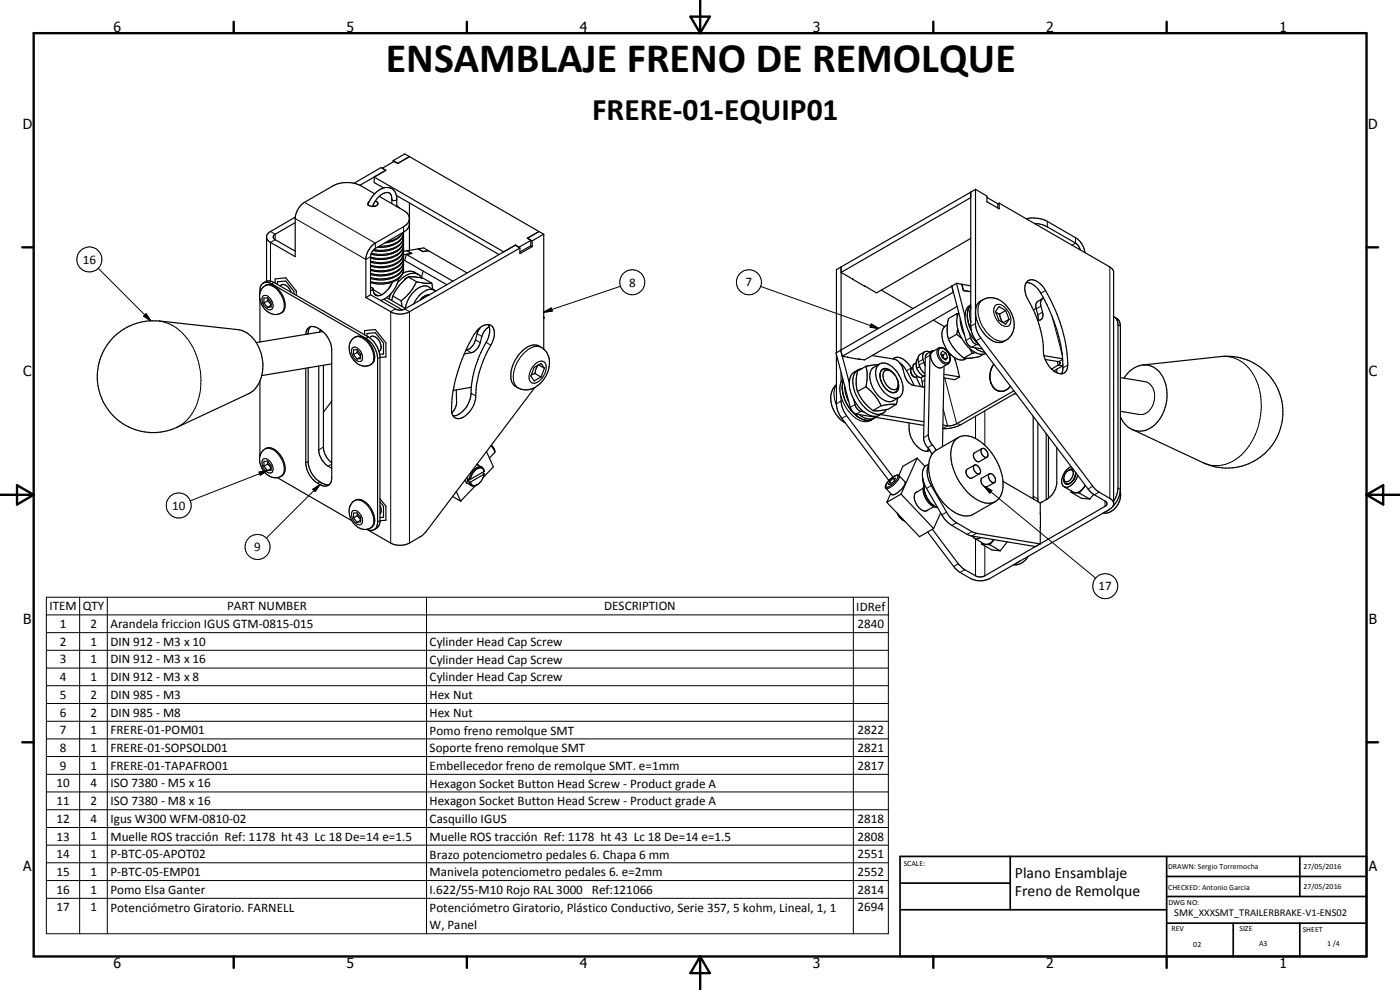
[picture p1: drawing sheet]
<svg xmlns="http://www.w3.org/2000/svg" width="420mm" height="297mm" viewBox="0 0 420 297" stroke-linecap="round" stroke-linejoin="round" font-family="sans-serif">
<g fill="none" stroke="#000" stroke-width=".35">
<path d="M106.2 55l8.1-4.7 1.4 .8-7.7 4.5M112.3 53.1l38.9 22.5 3.5-2.1M112.3 53.1v1.7l2.8 1.6M112.5 58.2l-4.1-2.4a9.3 9.3 0 0 0-8.5 0l-8.5 4.9a6.8 6.8 0 0 0-2.8 4.5v11.8l-7.8-4.5-.5-.4-.3-.9M113.8 58.9l.3-.2a2.05 2.05 0 0 1 3.2-.4l.2 .9 .1 1.9M113.8 58.9l-1.5 1.9-.5 1.2M113.8 58.9l7.3 4.2a2.58 2.58 0 0 1 1.8 2.5 2.58 2.58 0 0 1-1.8 2.4l-8.5 4.9a6.2 6.2 0 0 0-2.8 4.5v11.9M114.8 50.5h.1M114.8 50.5l1 .6-3.5 2M118 48.2l3.5-2 40.2 23.3M118 48.2v.4M118 48.2l1.4 .8"/>
<path d="M118.9 58.6l30.9 17.8M122.9 47l-3.6 2.1-1-.7-3.5 2.1M291.3 57.7v34.5M291.3 59.3l-38.9 22.4 3.5 2.1M291.3 57.7l-38.9 22.4M292.8 56.8v40.7l.6 2.2 1 1.7 33.8 44.9 1.3 1.1 4.2 2.5 .5 1.1M292.8 56.8l3.4 2v1.7l3.7 2.2v-1.7M292.8 56.8l-1.5 .9M296.2 59.2l3.3 1.9v1.3M88.6 65.2l-7.8 4.4-.8 1.1v13.7M88.6 66.8l-6 3.5a.87 .87 0 0 0-.6 .8 .87 .87 0 0 0 .6 .8l6 3.5M110.8 60.5l-.4 .8a7.7 7.7 0 0 1 5.3-5 3 3 0 0 1 3.4 3.1v2.4"/>
<path d="M111 61.8l1.4 .1M111.8 61.8l.6 .1M111.9 75.2l-.7 1.8v11.4M112.6 60.3a.76 .76 0 0 1 .8 .8 .76 .76 0 0 1-.7 .7l-.3 .1M119.1 61.8h-.2M119.1 61.8l.9 .7M120.9 69.8a6.8 6.8 0 0 1-5.4 3.1M121.1 70.4v1.2M121.1 71.7v1.2M121.1 72.9a3.7 3.7 0 0 1-2.7 4.1l-1.5 .6-1.8 .3h-1.8l-2.1-.5M121.1 74.1v1.3M121.1 75.3v1.3"/>
<path d="M121.1 76.6a4.3 4.3 0 0 1-3.8 4.5l-.4 .1a10 10 0 0 1-4.9 .1l-.8-.2M121.1 77.8a4.3 4.3 0 0 1-3.8 4.5l-1.8 .4-1.8 .1-2.5-.5M121.1 79a4.3 4.3 0 0 1-3.8 4.6 9.8 9.8 0 0 1-6.1-.1M121.1 71.6l-.2 .7a5.1 5.1 0 0 1-2.8 2.4l-2 .6a9.3 9.3 0 0 1-4.1-.2M121.1 72.9a6.1 6.1 0 0 1-5.9 3.7h-2.2l-1.6-.4M121.1 75.4a6.5 6.5 0 0 1-6.5 3.7l-1.8-.1-1.6-.4M121.1 76.6a6.5 6.5 0 0 1-6 3.7l-2.3-.1-1.6-.4M121.1 69.6l-8.5 4.9-.7 .7M121.1 69.6a4.7 4.7 0 0 1-3.9 4.2l-2.1 .4h-1.8M122 76.3l-.6 1.8 12.7 7.3M122 76.3l13.9 8.1M122.1 75.2l1.4 .9-2.4 .4"/>
<path d="M122.1 75.2l-1 .2M122.2 75.2l1.4 .8-1.6 .3M122.2 75.2v.1M122.9 60.9v14.2M122.9 67.2l-.5 1.3-1.3 1.1M125.5 74.7l-3.3 .5M125.5 74.7l1.4 .8 1.7-.3M125.5 74.7l1.5 .8 1.6-.3M125.5 74.7l1.7-.3 1.4 .8M125.5 74.7h.1M128.6 75.2l11.6 6.7M154.7 73.5l1.1 .7"/>
<path d="M154.7 73.5v.1M155.8 74.2h.1M156 74.4l-1.4-.8-33.7 19.4-2-.2-7.7-4.4M156 74.4l-33.1 19.1a5.8 5.8 0 0 1-5.6 0l-7.5-4.2M158.3 71.5l1.4 .8M159.3 73.7l.4 .3M159.3 73.7l-3.3 1.9M159.3 72.1v1.6M159.3 72.1l-3.5 2.1M159.7 72.3v1.7M159.7 74l-3.7 2.1v-1.7M161.7 69.5l-3.5 2 1.1 .6"/>
<path d="M161.7 69.5l1.5 .8M163.2 70.3v34.4M163.2 70.3l-3.5 2M291.3 71.5l-28.3 16.4-3.6-2M299.9 61l33.2 19.1 1 1.1 .1 70.1-.3 .8-.8 .7-36.1 20.8a6.3 6.3 0 0 1-4.5 .4l-1.2-.4-3.2-1.9-1.3-1-8.4-11.1M299.9 61l-.4 .2M308 65.6a9.5 9.5 0 0 1 6.3 .8l8.5 4.9a6 6 0 0 1 2.8 4.5M310.5 67.1l3 .5 9.3 5.3 .9 .9 .5 1.2M78 88a2.88 2.88 0 0 1 1.2-3.2l.9-.1 1 .3 28.7 16.5a7.8 7.8 0 0 1 3.5 5.7v49.8a2 2 0 0 1-1 1.9 2 2 0 0 1-2.2-.1M78 89.7v12.9M78.8 86.4a2.66 2.66 0 0 1 4.2-.1 6.5 6.5 0 0 1 2.2 6.8 3.8 3.8 0 0 1-6.3-1.1 4.6 4.6 0 0 1-.1-5.6zM79.2 90.9v-1.4l1.1-.1 1.1 1.3v1.4l-1.1 .1"/>
<path d="M79.2 90.9l1.1 1.3M80 84.4l1.2-.1 1 .5 28.3 16.3a7.5 7.5 0 0 1 3.2 4.3M80 84.4l-1 .5M80.3 90.3l1.1 1.2M80.3 90.3l-1.1 .6M80.4 89.5l-.1 .8M81.4 91.6l-1.1 .6M82.6 85v-1.3l3.2-.3 3.1 3.9v1.3M83.3 85.4v-.9l2.5-.2 2.4 3.1v.9M84 85.8a1.62 1.62 0 0 1 2.5 .3l.9 1.7M93.2 98l-.7 1.2v1M96.3 99l-.5 .7"/>
<path d="M96.9 99.5l-20 3.3M111.2 88.4l-1.4 .9M111.2 86.3l.6 .1 .2 .3M112 86.7l-.2 .3-.6 .2M112 86.9l2.6 1.5M112.3 88.1l1.1 .6M115.2 89.8l5.6 3.2M116 89.3l5.7 3.3M117.3 88.1l-.5 1.6M117.5 85.2l-.8 1.2M117.8 84.6a6 6 0 0 1-4.5 4.1 1.65 1.65 0 0 1-1.3-2M117.9 88.8l-.3 1.4"/>
<path d="M117.9 88.8l2.5 1.5M119.7 83.6a8.8 8.8 0 0 1-5.5 6.6M120.4 90.3l.3 1.6M120.9 82a3.8 3.8 0 0 1 4.6 .3M121.1 80.2a4.4 4.4 0 0 1-3.8 4.6l-.4 .1a10.1 10.1 0 0 1-5.7-.1M121.3 84.1l-2.3 2.6-1.1 2.1M122.1 83.4l-.8 .7M122.5 83.1l-1.2 1M122.5 83.1h1.9l2.7 .4 2.5 1.5M122.5 83.1l2.5 1.4M125 84.5l2.7 .5h1.9M125 84.5a14.1 14.1 0 0 1-4.2 5.4l-.4 .4"/>
<path d="M126.6 83.4a3.3 3.3 0 0 0-5-.6l-2.3 2.1M127 81.3l-.5 2M128.9 88.4a3.5 3.5 0 0 0-2.9 1.7M129.6 85l.3 1.8M130.3 87.1l-1.7-1.1a4.3 4.3 0 0 0-4.9 2l-1.5 2.4-.5 2.1M130.8 87.4a2.9 2.9 0 0 0-4 .4l-1.1 1-1.5 2.4M144.2 98.2l-.8 1.3-.7 2.5a3.8 3.8 0 0 1-2.8 3M146.5 97.4l.3 .6M146.5 97.4a2.04 2.04 0 0 1 1.9 2.3l-.4 2.4a37.8 37.8 0 0 0-5.1 14.8l-.1 1.9a7.5 7.5 0 0 1-5 6.8 2.17 2.17 0 0 1-2.3-2.6 46.5 46.5 0 0 1 7.6-23.8l1.1-1M146.5 97.4l-1.1 .1-1.2 .7M146.8 98a6.7 6.7 0 0 1-1.5 5.8 32.3 32.3 0 0 0-4 15.1 7.1 7.1 0 0 1-5 5.9h-.3M146.8 98.1a4.7 4.7 0 0 0-2.2 2.9l-.5 1.8a4.4 4.4 0 0 1-2.7 3l-2.1 .4"/>
<path d="M163.2 95.2h.1M163.3 95.2l-.1 .5M163.3 95.2l-.1 .1M252.4 80.1l-1.4 .8v24.9M252.4 80.1v24.9M255.9 83.8l3.7 2.1M255.9 83.7v.1M264.4 87l9.6 5.6M280.1 96.1l3.4 1.9M284.3 97.5a3.6 3.6 0 0 0-1.4 4.5 8.6 8.6 0 0 0 4.6 5.8l1.5 .2 1.1-.5M285.7 85.9l4.4 16.9 .6 .8 .8 .5 3.3 .6M285.7 85.9l.4 1.8-33.3 19.2"/>
<path d="M285.7 85.9l-33.4 19.2M287.1 85l1.5 .3M287.1 85l2.5 9.8M287.1 85l-1.4 .9M287.1 94.1l-2.5 1.5-.3 2.6v2.1l.3 1.4M287.1 94.1l.2 .8M287.2 91.9l-27.8 16.1-1.7-.2M287.4 98.6l-.3 1.7M287.6 94l-.5 .1M287.7 93.9a8.1 8.1 0 0 0 1.3 8.2l2 2.4M288.2 95.6a10.5 10.5 0 0 0 1.3 4.9M288.6 85.3l.5 1.9"/>
<path d="M288.7 85.3l2.6 .5M288.7 85.3l.5 1.8M288.7 85.3h.1M289.1 87.2l2.2 .3M289.2 87.1l2.1 .4M289.2 87.1l-.1 .1M290.9 99.7l.4 1.6a2.79 2.79 0 0 0 2.6 2.2M291.3 91.6a6.1 6.1 0 0 0-.4 6.3l.6 1.2M291.3 91.4a4.7 4.7 0 0 0-1.5 5.5 12.3 12.3 0 0 0 4 6.5M291.4 92.2a6.3 6.3 0 0 0-.1 4.4 7.9 7.9 0 0 0 1.6 5.6l33.9 44.9 1.3 1.2 3.5 2a.84 .84 0 0 1 .6 .8 .84 .84 0 0 1-.6 .8l-36.6 21.1h-1.7l-4.4-2.5-1.3-1.3-7.8-10.4M292.8 93.3a3.8 3.8 0 0 1 3.2-3.8 6.8 6.8 0 0 1 7.4 4.3 6 6 0 0 1-1.4 8.3 4.1 4.1 0 0 1-5.4-.8 11.1 11.1 0 0 1-3.8-7.4M298.9 93.8l1.1 .4"/>
<path d="M300 94.2l.3 1.4 .6 1.1M301.8 93.2l-2-1.2-1 1.5 1 2.6 2 1.2 1-1.5M301.8 93.2l1 2.6M301.8 93.2l-1.8 1M302.8 95.8l-1.7 1M308 84.8a6.5 6.5 0 0 1 5 4.3 44.8 44.8 0 0 1 5.9 22.1l-.4 .9M308.3 84.5a3 3 0 0 1 4.2 .9 43.5 43.5 0 0 1 7.8 25 2.04 2.04 0 0 1-3.3 1.4 8.4 8.4 0 0 1-3.9-8.4 37.7 37.7 0 0 0-5.2-14.8 4 4 0 0 1 .4-4.1zM311 92.5l-.9 .5M312.9 89.6l-1.4 .8a2.02 2.02 0 0 0-.5 2.3 5.2 5.2 0 0 1 .5 3.3M313.2 89.5a1.71 1.71 0 0 0-.8 2.4l.5 1.7a1.52 1.52 0 0 1 0 1.7 1.52 1.52 0 0 1-1.5 .7M334.2 95a2.28 2.28 0 0 1 1.3 2.5v48.9l-.4 2.2-.9 1.8M334.5 95.2a2.56 2.56 0 0 1 1.7 2.6v49.1a8 8 0 0 1-2.3 5.1"/>
<path d="M34.1 101.1a17 17 0 0 1 13.7-4.8l23.5 2.6a9.7 9.7 0 0 1 7.4 8.7 10 10 0 0 1-3.7 10.3l-21.9 10.3a16.8 16.8 0 0 1-20.9-5.6 16.8 16.8 0 0 1 1.9-21.5zM78 114.4v22.4M91.8 100.3a2.16 2.16 0 0 1 1.1-2.1 2.16 2.16 0 0 1 2.4 .2 8 8 0 0 1 4.3 6.5v38.4a2.19 2.19 0 0 1-1.1 2.3 2.19 2.19 0 0 1-2.5-.2 8.2 8.2 0 0 1-4.2-6.1v-28.8M92.5 110.4v28.5a7.3 7.3 0 0 0 6 6.6l.3-.1M95.7 109.9v25.5a6.5 6.5 0 0 0 3.9 5.1M97.1 109.6v24.6a6.2 6.2 0 0 0 2.5 4.6M99.6 109.2l-21 3.5M105.6 101.9a2.8 2.8 0 0 1 4.6 .3 5.9 5.9 0 0 1 1.7 6.7 3.7 3.7 0 0 1-5.7-.8 5 5 0 0 1-.6-6.2zM106.1 106.4v-1.4l1-.1 1.1 1.3v1.4l-1.1 .1M106.1 106.4l1 1.3M107.2 105.7l1 1.3M107.2 105.7l-1.1 .7"/>
<path d="M107.3 105.1l-.1 .6M108.2 107.1l-1.1 .6M109.4 100.5v-1.3l3.2-.3 3.2 4v4.2l-1.8 .1M110.1 100.9v-.8l2.5-.3 2.5 3.1v3.3l-1.2 .1M110.8 101.3a1.96 1.96 0 0 1 3 .9 2.38 2.38 0 0 1 .1 3.1l-.2 .1M113.7 105.4l.2 .9M113.9 106.3l.1 50.3a2.57 2.57 0 0 1-1.7 2.3M136.9 117l.1 3.7a4.7 4.7 0 0 1-1.4 3.2M141.4 116.2l-5.4 .9M156.2 105.8a4.9 4.9 0 0 1 5.5-2 5.7 5.7 0 0 1 2.7 7.7 8.2 8.2 0 0 1-5.1 5.3 4.7 4.7 0 0 1-5.9-2.8 10.3 10.3 0 0 1 2.8-8.2zM160.5 116.2l-32.5 43.1-1.2 1.4-3.9 2.2a6.1 6.1 0 0 1-5.6 0l-7.2-4.1M160.5 112.1l1.9 1"/>
<path d="M160.5 112.1l-1.1 .4M161.4 109.6l-.7 1.4-.2 1.1M161.6 109.5l1.8 1M163.4 110.5l-1-1.4-2.1 1.1-1 2.6 1 1.5 2.1-1.2M163.4 110.5l-1 2.6M251 106.3v15.3a8.7 8.7 0 0 0 1.6 3.9l14.2 18.7M251 115.4a5.4 5.4 0 0 0-1.7 4.7 9 9 0 0 0 4.4 6.8M252.3 105.1l-1.4 .8 4.3 16.3a2.86 2.86 0 0 0 1.8 2l20.3 3.4M252.3 105.1l2.6 9.8M252.3 105.1l.5 1.8M252.4 114.7a6.2 6.2 0 0 0 0 4.3 8 8 0 0 0 1.7 5.7l13.9 18.4M252.4 111.8v2.8"/>
<path d="M252.8 106.9l1.7 .3M253.1 114.3a9.8 9.8 0 0 0 2.3 8.8 6.7 6.7 0 0 0 5.7 3l.7-.3M253.5 115.7a9.8 9.8 0 0 0 1.3 4.9M254.4 107.2l3.4 .5M254.4 107.1v.1M254.4 107.2h.1M256.2 119.8l.4 1.6a2.79 2.79 0 0 0 2.6 2.2M257.3 117.5l2.2 3.4 2.4 2.3M257.5 111a4.3 4.3 0 0 0-1.4 4.7 10.3 10.3 0 0 0 7.2 8.6l1.3-.1 .6-.4 .8-.9M257.5 111a4.3 4.3 0 0 0-2.5 5.3 11.8 11.8 0 0 0 6 8.3l2.2 .3 1.8-.9M258.6 110.7l-1.1 .3M259.9 109.9a11.5 11.5 0 0 1 0 6.1"/>
<path d="M259.9 116a15.3 15.3 0 0 1 4.5 5.8M259.9 109.9l-2.6 1.5a12.1 12.1 0 0 0 0 6.1M259.9 116l-2.6 1.5M261.8 106.7l6.5 1a4 4 0 0 1 2.7 3.1l.5 1.8a4.2 4.2 0 0 0 2.7 3.1l3.3 .3M263.4 109.7a2.99 2.99 0 0 1 4.3 .3 8.3 8.3 0 0 1 3.1 8.1 2.46 2.46 0 0 1-3.9 .9 8.3 8.3 0 0 1-3.9-8.6zM263.6 109.4l-3.7 .5M264 109.2l-1.8 1a3.5 3.5 0 0 0-.9 4.3 8.1 8.1 0 0 0 5.3 6l1.1-.1 2.1-1.1M266.9 111.1l.4 .2M267.3 111.3a5 5 0 0 1 2.3 4.5M267.3 111.3a1.47 1.47 0 0 0-1.9 .1 1.47 1.47 0 0 0-.3 1.8 3.8 3.8 0 0 0 3.7 3.7l.5-.5 .3-.9M268 107.7a2.81 2.81 0 0 1 3.8 .7l1.8 2.2M268.6 112.6a2.93 2.93 0 0 0-3.8-1.8 3.5 3.5 0 0 0 0 4.3 3.7 3.7 0 0 0 4 2.6 3.2 3.2 0 0 0 .4-4.1"/>
<path d="M269.4 119.5l-.4 1.8M270 108.9l.4 .3a18.4 18.4 0 0 1 4 6.5M273.3 111.3l.1 .5 .7 1.1M273.3 111.3a2.08 2.08 0 0 0 .8 1.6M274 110.4l-.5 .3-.2 .6M274.1 112.9l.8 .3M274.9 108.8a2.01 2.01 0 0 0-.3 3.3 1.7 1.7 0 0 0 2.5 .8M275 113.2l1.3 2.8M275.1 110.5l.6 1 1.4 1.4M275.5 112.9l-.6 .3M275.5 107.7a1.98 1.98 0 0 0-.5 2.2l.1 .6M276 110l-.9 .5"/>
<path d="M276.4 113.2l.4 2v.9M277.1 112.9h.5M277.5 105.5l-1.4 .8a1.94 1.94 0 0 0-.5 2.3 5.3 5.3 0 0 0 2 3.5M277.6 112.6l-.5 .3M279.2 105.6l-.9-.2a1.56 1.56 0 0 0-1.3 2.4l.7 1.9M279.5 105.8l2.3-1.4a2.86 2.86 0 0 1 3.2 2.4l.1 1.4-.3 .7-2.2 1.4a2.67 2.67 0 0 1-2.9-2l-.4-1zM279.7 105.3l-.5 .7-.1 .6-.5 23.9a5.9 5.9 0 0 0 1.8 3.8l.6 .8M279.7 105.3l-1.6 .9-.4 .9-.5 24.2a6.9 6.9 0 0 0 2.1 4.2l.4 .8M280.4 105.2l-.7 .1M282.4 106.3l.5 .2M282.9 106.5l.5 1.2M283.3 112.3l4.7 .8"/>
<path d="M283.3 109.9l-.4 24.1M283.9 106l-1-.7-.6 .7 .5 1.4 1 .6 .6-.7M283.9 106l.5 1.3M283.9 106l-1 .5M284.4 107.3l-.9 .5M284.6 101.7l.9 1.7a15.3 15.3 0 0 0 3.8 4M284.9 106.6h.8M286.4 107.3l.4 .8M286.6 108l1.4 5.1M287.1 100.3l1.6 1.3M287.1 100.3l-2.5 1.4M288 113.1l-1.5 .8-3.3-.5"/>
<path d="M289.3 107.4l.8 .1M290.9 104.5l.8 1.5M291 104.5l.9 .8a4.8 4.8 0 0 0 3.2 1M291.7 106l-2.4 1.4M292.6 104.3l1.2 .9 1.8 .5M292.8 105.8l-1.1 .2M295.1 106.3l-1.3 .8-3.7 .4M295.9 106.1l-.8 .2M298.2 109.2a5.5 5.5 0 0 0 1.2 8 3.2 3.2 0 0 0 3.8-1.3M304.3 117.3l-17.5 10-1.6 .5-2.2-.3M304.4 118.1l.6 .1M304.8 117.9l-17.1 9.9-2.7 .7-2.1 .1"/>
<path d="M313.3 106.7l5.6 1M313.7 107.9l4 .6a.45 .45 0 0 1 .5 .4 .45 .45 0 0 1-.4 .5l-2.2 1.3M317.1 110.8v1M319 109.7l-2.7 1.6M336.2 113.3l7.4 1.2M342.9 109.5l23.5-2.5a16.8 16.8 0 0 1 18.4 19.4 16.8 16.8 0 0 1-23.7 12.5l-21.4-10.1M343 109.5a6.8 6.8 0 0 1 6.9 6 11.9 11.9 0 0 1-5.3 13.3 6.1 6.1 0 0 1-8.4-3.8M343 109.5a7.8 7.8 0 0 0-5.7 4M78.9 135.2a2.81 2.81 0 0 1 4.4 .4 6 6 0 0 1 1.8 6.8 4 4 0 0 1-6.2-1.4 4.6 4.6 0 0 1 0-5.8zM79.2 139.9v-1.4l1.1-.2 1.1 1.4v1.4l-1.1 .1M79.2 139.9l1.1 1.3M80.3 139.2l1.1 1.3"/>
<path d="M80.3 139.2l-1.1 .7M80.4 138.6l-.1 .6M99.6 120.4l-2.5 3.3M143.1 139.3l.5 .3M143.2 139.4l1.4 .8M146 135.5l2.1 4.6-3.1 3.2M147.5 133.6l.9 1.2 .1 .7-1.6 1.9M257.8 124.4a4.3 4.3 0 0 0 4.7 1M261.8 125.8l-.7 .4M262.5 125.4l-.7 .4M262.8 125.2l-.3 .2M264.2 124.4l13.1 2.1"/>
<path d="M264.4 121.8l-2.5 1.4M269 121.3h-2.1l-2.5 .5M269 121.3l-2.5 1.5-2.1 .4h-2.5M272.7 126.9a8.2 8.2 0 0 0 4.7 8.4l.8 .1 .9-.2M275.2 137.5l-4.2 2.4-1.3 2.8M275.2 137.5l-4.8 10.8M275.2 137.5l2.4 2.5M278.6 134.5l-.4 .9M278.7 139.2a3.4 3.4 0 0 0-1.8 4.2l.9 2.6 5.5 9.5 2 1.9 4.9 2.9 1.1 .5 19.5 3.2 1.4-.8M278.7 139.6a6.7 6.7 0 0 0 .8 6.1l5.6 9.4 1.6 1.5 5 2.9 1.4 .5 19.1 3.2M286.6 132.1a4.8 4.8 0 0 1 6.3-.5 16.8 16.8 0 0 1 8 15.3 4.5 4.5 0 0 1-7.1 3.3 16.7 16.7 0 0 1-8.4-15l.4-1.7zM287.6 131.2l-6.6 3.9a6.2 6.2 0 0 0-2.2 6.6 16.6 16.6 0 0 0 9.3 12.8 4.8 4.8 0 0 0 4-.2l6.6-3.8"/>
<path d="M292.4 139.6a1.72 1.72 0 0 1 1.6 2.6M292.4 139.6a1.74 1.74 0 0 0 1.6 2.6M292.4 139.6l-2.2 1.2a1.75 1.75 0 0 0 1.5 2.7l2.3-1.3M294.7 134.6a1.74 1.74 0 0 1 1.5 2.6M294.7 134.6a1.72 1.72 0 0 0 1 2.6h.5M294.7 134.6l-2.3 1.3a1.72 1.72 0 0 0 1.6 2.6l2.2-1.3M310.1 124.9l.1 24.9M311.5 126.8l.1 23.8M314 130.1v19.8M314.7 131v18.5M317.1 134.3v10.9a6.7 6.7 0 0 1-2.8 4.5l-2.2 1.2M321.5 140a4.6 4.6 0 0 0-2.4 5.8 2.46 2.46 0 0 0 3.4-1.2l.9-2"/>
<path d="M336.2 123.4l5.8 1M81.4 140.6l-1.1 .6M83.2 143.3l22.4 13M105.6 150.9a2.72 2.72 0 0 1 4.2-.1 6.5 6.5 0 0 1 2.3 6.8 3.7 3.7 0 0 1-5.9-.5 4.9 4.9 0 0 1-.6-6.2zM106.1 155.4v-1.4l1-.1 1.1 1.3v1.4l-1.1 .1M106.1 155.4l1 1.3M107.2 154.7l1 1.3M107.2 154.7l-1.1 .7M107.3 154.1l-.1 .6M108.2 156.1l-1.1 .6M114 150.6l1.1 1.3v3.3l-1.1 .1M114 149.6l1.8 2.2v4.3l-1.8 .2"/>
<path d="M114 151.7l.4 1v.8l-.4 .7M135.8 149l2.4 1.4M136.9 147.5l1.3 2.9M139.6 144l.4 .9M140 144.9l.4 .2M140 144.9l1.5 .8M140.3 144.3l.5 .4M140.8 143.8l-.5-.3v.8M140.8 144.7h.4M140.8 144.7l.3 .7 .4 .3M141.2 144.7a1.22 1.22 0 0 0 2 .7M142.7 145.7l-4.5 4.7"/>
<path d="M143.2 145.4l-.7 .4-1-.1M144.7 141.8l.6 .3v.2M145.2 141.2a1.43 1.43 0 0 0-2.5-.1 4.6 4.6 0 0 0-1.5 2.7h-.4M145.3 141.3v.2M145.3 141.5l-5 2.8M145.3 142.3l-4.1 2.4M145.3 142.3a4.2 4.2 0 0 1-2.1 3.1M145.3 141.5l-.2-.8a1.56 1.56 0 0 0-2.5-.1l-.8 .9-1 2.3M266.1 150.7l9.9 10.3 4.2-2.4M267 144.5l.5 .6M267.3 148.1l-1.2 2.6M268 143.6l.7-.1-.4 .9-1 .9-.7 .1 .4-.9"/>
<path d="M268 143.6l-1 .9M268 143.6l.5 .4M269.3 154l.8 1.4 1.1 .8M269.4 154.1l.6 1.1 1.5 1.1M269.7 142.6l2 2.1a5.6 5.6 0 0 1-4 3.8l-1.9-2a2.09 2.09 0 0 1 1-2.3M269.7 142.6l-.4-.1-1 .5-1.5 1.2M270.4 148.3l-4.3 2.4M270.4 148.3l9.8 10.3M274.8 147.8a4.1 4.1 0 0 0 1.8 5.2l.8 .3 1-.3M275.2 147.6l-.4 .2M276.9 143.6l.5 1.9M277.1 146.5l-2.2 1.3"/>
<path d="M277.3 146.4a7.6 7.6 0 0 0 3 5.4M277.3 145.6a5.4 5.4 0 0 0 3.8 6.6M277.4 145.2a6.4 6.4 0 0 0 2.9 6.6M280.2 152l-2.2 1.3M280.3 151.8l1.1 .5M282.3 153.9l-2.1 4.7M297 142.2a1.74 1.74 0 0 1 1.5 2.6M297 142.2a1.75 1.75 0 0 0 1.5 2.6M297 142.2l-2.3 1.3a1.71 1.71 0 0 0 1.5 2.5l2.3-1.2M301 144.4l11.2 6.5v3.3M312.2 154.1v4.2M312.2 158.3v.1"/>
<path d="M312.2 158.3v4.9M319.4 146l2.8 1.7a2.67 2.67 0 0 0 3-1.3M321.5 147.7l3.1 1.8 2.5 .2M321.5 147.7l2.4 .3M321.5 147.2v.5M322 140.7l-1.3 .4M322.8 141.8a3.2 3.2 0 0 1-2.9 3.4l-.5-.4a3.2 3.2 0 0 1 .8-3.3 1.04 1.04 0 0 1 1.3-.5 1.04 1.04 0 0 1 .6 1.4 2.1 2.1 0 0 1-2.5 2l-.3-.6M322.9 141.9a3.3 3.3 0 0 1-2.8 3.4l-.3-.2M323.9 148l3.2 1.7M325.2 146.4l-1.3 1.6M325.7 145.6l-.5 .8M325.7 145.7l-.5 .7"/>
<path d="M328.2 148.3l-1.1 1.4M336.2 147.5a5.7 5.7 0 0 1-4.1 6.5h-1.1M291.9 160.9a1.51 1.51 0 0 0 2.5 .4M292.5 161.5l3.3 1.9M294.6 163.2l3.1 1.8 2.5 .3M294.6 162.8v.4M294.6 163.2l1.2 .2M295.8 163.4l1.2-.4 1.3-1.1-1.2 1.5M295.8 163.4h1.3M297.1 163.4l3.1 1.9M302.3 162.6l-2.1 2.7M308.6 166.9a4.7 4.7 0 0 1-4.5 2.6"/>
</g>
<g fill="none" stroke="#000" stroke-width=".3">
<path d="M117.6 59.7a.81 .81 0 0 0 .7 .5 .81 .81 0 0 0 .8-.5M81.2 69.5l1.4 .8v1.6l-1.4 .8v11.6M88.6 65.6l21.2 12.3 1.4-.9M91.4 60.7l21.2 12.2v1.6M110.4 61.3l.1 .3 .5 .2M120.8 69.8a6.1 6.1 0 0 1-4.6 2.7M121.1 68v1.6M121.1 69.8a4.9 4.9 0 0 1-4.6 3.9l-2.7 .2M121.1 71a4.9 4.9 0 0 1-4.6 3.9l-1.6 .2-2.7-.2M121.1 72.3a4.2 4.2 0 0 1-3.2 3.4 10.9 10.9 0 0 1-6.4 .2M121.1 73.5a4.9 4.9 0 0 1-4.5 3.8l-2.5 .3-2.9-.5M121.1 74.7a4.9 4.9 0 0 1-4.1 3.7l-2.9 .4-2.9-.5"/>
<path d="M121.1 75.9a5.1 5.1 0 0 1-4.9 3.9l-2.6 .2-2.4-.5M121.1 77.2a4.8 4.8 0 0 1-4.5 3.8l-2.5 .2-2.9-.4M121.1 78.4a4.9 4.9 0 0 1-4.5 3.8l-2.5 .3-2.9-.5M121.1 79.6a4.9 4.9 0 0 1-4.5 3.8l-2.5 .3-2.9-.5M314.3 66.4v1.7M322.8 71.3v1.6l-1.1 .7M29.5 80.5l15.7 15.8M43.1 94.9l.7-.8 1.4 2.2zM43.8 94.1l1.4 2.2-2.1-1.4zM47.8 96.3a14.5 14.5 0 0 1 11 10 19.2 19.2 0 0 1-2.6 19.6l-1.8 1.6-1.3 .7M78.9 88.9l.2-.2a2.15 2.15 0 0 1 2.5 1.7 1.62 1.62 0 0 1-.3 2.5 2.94 2.94 0 0 1-2.4-4zM79.6 85.7a3.8 3.8 0 0 1 4.4 2.3 5.8 5.8 0 0 1 1 5.3l-.7 .6"/>
<path d="M82.2 84.8l-.7 .4M118.6 92.7l-1.3 .8v69.4M121.1 80.9a3.2 3.2 0 0 1-1.6 2.6l-1 .5a10.9 10.9 0 0 1-7.3 .5M121.5 92.7l1.4 .8v69.4M128.7 88.5a3.5 3.5 0 0 0-2.6 1.6M146.4 97.4l.2 .1M163.2 93.7l2.2-1.3 .3 .9zM186.2 85.9l-23 7.8M228.3 85.9l35.4 12.7M261.5 97.2l2.2 1.4-2.6-.4zM291.3 92.2l.1 4.4M291.3 96.6h.1"/>
<path d="M292.8 97.1l-1.5 .8M294.9 90a4.7 4.7 0 0 0-1 5.7 10.4 10.4 0 0 0 5.7 6.5 2.84 2.84 0 0 0 2.4-.1M298.8 91.6a2.02 2.02 0 0 1 2.6 .5 4.4 4.4 0 0 1 1.5 5.5 2.53 2.53 0 0 1-3.5-1.3 3.8 3.8 0 0 1-.6-4.7zM308 84.8h.1M312.4 91.9l-1.4 .8M312.9 93.6l-1.4 .9M313.8 87.2l-1.4 .8M315.8 95l3 11.5M333.1 80.1v69.4M335.5 97.5l.7 .3M92.5 100.1l-.4 .2M105.8 104.4l.4-.3a2.73 2.73 0 0 1 2.5 2.2 1.68 1.68 0 0 1-.5 2.2 2.97 2.97 0 0 1-2.4-4.1z"/>
<path d="M106.5 101.2a3.6 3.6 0 0 1 4.1 1.9 6.6 6.6 0 0 1 1.4 5.4l-.8 1M110.5 101.1l-.7 .4M114 107.2l-.7 .4M140 105l1.4 .8M141.4 118l1.4 .8M142.7 102l1.4 .8M143.2 100.1l1.4 .9M145.9 102.7l1.4 .8M160.2 109.6a2.23 2.23 0 0 1 3.3-.8 4.8 4.8 0 0 1-2.8 6.1 1.7 1.7 0 0 1-1.8-.6 1.7 1.7 0 0 1-.1-1.9l.4-1.2zM162.5 104.3a4.2 4.2 0 0 0-5.1 1.5 9.3 9.3 0 0 0-2.9 9.4l1 1.2M251 115.5a6.4 6.4 0 0 0 0 6.1M252.4 119h.1"/>
<path d="M252.4 119a10.1 10.1 0 0 0 6.8 7.5h1.2l.7-.3M253 113.8l-.6 .9M266.9 111.1a1.76 1.76 0 0 0-2.2 0 1.76 1.76 0 0 0-.6 2.1 4.8 4.8 0 0 0 4.2 4.5 1.61 1.61 0 0 0 1.3-1.9M273.5 110.4l-1.4 .9M277 107.8l-1.4 .8M277.3 108.7l-1.4 .8M277.6 114l-.8 .5M279.1 106.6l-1.4 .8M281.8 104.4a2.91 2.91 0 0 0 .7 4.1l1 .7h1M282 104.6a2.08 2.08 0 0 1 2.6 1.4 2.25 2.25 0 0 1 0 2.8 2.82 2.82 0 0 1-3-3.5zM283.5 113.4l3.6 13.7 1.3 .3M291.3 101.3l-1.4 .9"/>
<path d="M293.1 103.4l-1.4 .8M294.4 101.4l-1.5 .8M317.3 108.5l.3 1.1 1.3 .2M318.9 107.8l-1.2 .7M320.5 109.6l-1.5 .8M343.6 114.5a4.7 4.7 0 0 1 2.6 6.3 4.4 4.4 0 0 1-4.2 3.6M366.4 107a10.6 10.6 0 0 1 10.8 7.5 20.3 20.3 0 0 1-6.7 23.5 9.6 9.6 0 0 1-9.4 .9M78.9 137.8a2.08 2.08 0 0 1 2.7 1.6 1.51 1.51 0 0 1-.5 2.5 3 3 0 0 1-2.2-4.1zM79.6 134.7a3.9 3.9 0 0 1 4.4 2.3 5.8 5.8 0 0 1 1 5.2l-.7 .7M92.5 138.4l-.7 .5M97.1 134.2l-1.4 .8M99.6 139.3l-1.1 .6"/>
<path d="M147.4 133.7l.2 .3a2.17 2.17 0 0 1 .8 1.9M252.4 120.3l-1.4 .9M254.1 124.7l-1.5 .8M256.6 121.4l-1.4 .8M258.4 123.4l-1.4 .8M278.6 130.5l-1.4 .8M279.8 133.5l-1.4 .8M283.1 122.7l1.3 5.1-1.4 .8M292.8 124.9v6.7M295.6 123.2v10.4M77.8 141.6l2.5-.4-2.2 1.4zM80.3 141.2l-23.2 9.1"/>
<path d="M93.9 146.8l2.1-1.4-1.4 2.1zM96 144.6l-.7 .4M96 145.4l-16.1 16.1M96.7 145l-.7 .4M105.8 153.3a2.06 2.06 0 0 1 2.7 1.6 1.61 1.61 0 0 1-.6 2.6 3.1 3.1 0 0 1-2.1-4.2zM106.5 150.2a2.99 2.99 0 0 1 3.4 1.1 5.9 5.9 0 0 1 1.8 6.7l-.5 .4M114 156.2l-.7 .4M267.2 143.8l1.4-1 .7-.1a1.48 1.48 0 0 1-.6 1.8l-.8 .8a2.09 2.09 0 0 1-2 .8 2.84 2.84 0 0 1 1.3-2.3zM269.8 142.7a1.74 1.74 0 0 1-.6 1.7 4.1 4.1 0 0 1-3.4 2.1M277 143.7h-.1M279.5 145.7l-1.4 .9M284.1 153.7l-1.5 .8"/>
<path d="M287.1 156.8l-1.4 .8M291.7 159.5l-1.5 .8M295.4 146l2.3 1.2-.7 .8zM295.4 146l33.4 27.5M310.1 148.9l1.4 .8M327.9 145.9l-1.4 .8M329.8 147.7l-1.3 .8M331.6 150.3v1.6M333 152.8l-1.5 .9M335.5 146.4l.7 .5M13.9 179.2h252.7v101h-252.7zM23.9 179.2v101"/>
<path d="M32.2 179.2v101M128 179.2v101M256.1 179.2v101M287.6 169.2l-1.4 .8M289.5 170.9l-1.4 .8M292.8 161.7v11.1M293.1 160l-1.4 .8M295.6 163.8v9M306.1 168.3l-1.5 .9M13.9 184.5h252.7M13.9 189.8h252.7M13.9 195.1h252.7"/>
<path d="M13.9 200.4h252.7M13.9 205.7h252.7M13.9 211.1h252.7M13.9 216.4h252.7M13.9 221.7h252.7M13.9 227h252.7M13.9 232.3h252.7M13.9 237.6h252.7M13.9 243h252.7M13.9 248.3h252.7M13.9 253.6h252.7M13.9 258.9h252.7"/>
<path d="M13.9 264.2h252.7M13.9 269.5h252.7"/>
<circle cx="26.8" cy="77.9" r="3.8"/>
<circle cx="189.8" cy="84.7" r="3.8"/>
<circle cx="224.7" cy="84.7" r="3.7"/>
<circle cx="53.6" cy="151.7" r="3.7"/>
<circle cx="77.3" cy="164.1" r="3.8"/>
<circle cx="331.7" cy="175.9" r="3.8"/>
</g>
<circle cx="119.1" cy="61.8" r=".18" fill="#000"/>
<g fill="none" stroke="#000" stroke-width=".71">
<path d="M10.1 9.9h400v277.1h-400zM70.1 6.5v3.4M140.1 6.5v3.4M207.2 5h5.8l-2.9 4.9zM210.1 0v9.9M280.1 6.5v3.4M350.1 6.5v3.4M6.7 74.2h3.4M410.1 74.2h3.5M.1 148.5h10M5.1 145.6l5 2.9-5 2.9zM410.1 148.5h10"/>
<path d="M410.1 148.5l5-2.9v5.8zM6.7 222.7h3.4M410.1 222.7h3.5M70.1 287v3.4M140.1 287v3.4M210.1 287v10M210.1 287l2.9 5h-5.8zM280.1 287v3.4M350.1 287v3.4"/>
</g>
<path d="M270.1 257h140v30h-140zM303.2 257v16M350.1 257v30M390.1 257v12M270.1 265h33.1M270.1 273h80M350.1 277h60M350.1 269h60M350.1 263h60M370.1 277v10M390.1 277v10" fill="none" stroke="#000" stroke-width=".51"/>
<path d="M43.8 94.1l1.4 2.2-2.1-1.4zM163.2 93.7l2.2-1.3 .3 .9zM261.5 97.2l2.2 1.4-2.6-.4zM77.8 141.6l2.5-.4-2.2 1.4zM93.9 146.8l2.1-1.4-1.4 2.1zM295.4 146l2.3 1.2-.7 .8z" fill="#000"/>
<text font-size="12.6" x="115.8" y="21.6">ENSAMBLAJE FRENO DE REMOLQUE</text>
<text font-size="9.4" x="177.7" y="36.2">FRERE-01-EQUIP01</text>
<g font-size="4.7">
<text x="304.6" y="263.5">Plano Ensamblaje</text>
<text x="304.6" y="268.9">Freno de Remolque</text>
</g>
<g font-size="4.2">
<text x="34" y="9.6">6</text>
<text x="104" y="9.6">5</text>
<text x="174" y="9.6">4</text>
<text x="244" y="9.6">3</text>
<text x="314" y="9.6">2</text>
<text x="384" y="9.6">1</text>
<text x="6.8" y="38.7">D</text>
<text x="410.6" y="38.7">D</text>
<text x="7" y="112.9">C</text>
<text x="410.8" y="112.9">C</text>
<text x="7" y="187.1">B</text>
<text x="410.8" y="187.1">B</text>
<text x="7" y="261.4">A</text>
<text x="410.8" y="261.4">A</text>
<text x="34" y="290.4">6</text>
<text x="104" y="290.4">5</text>
<text x="174" y="290.4">4</text>
<text x="244" y="290.4">3</text>
<text x="314" y="290.4">2</text>
<text x="384" y="290.4">1</text>
</g>
<g font-size="3.9">
<text x="24.9" y="79.2">16</text>
<text x="188.8" y="86">8</text>
<text x="223.8" y="85.9">7</text>
<text x="51.7" y="153">10</text>
<text x="76.3" y="165.4">9</text>
<text x="329.7" y="177.1">17</text>
<text x="14.8" y="183.1">ITEM</text>
<text x="24.8" y="183.1">QTY</text>
<text x="68.2" y="183.1">PART NUMBER</text>
<text x="181.3" y="183.1">DESCRIPTION</text>
<text x="257" y="183.2">IDRef</text>
<text x="18" y="188.4">1</text>
<text x="27.1" y="188.4">2</text>
<text x="33.1" y="188.5">Arandela friccion IGUS GTM-0815-015</text>
<text x="257.4" y="188.4">2840</text>
<text x="18" y="193.7">2</text>
<text x="27.1" y="193.7">1</text>
<text x="33.1" y="193.7">DIN 912 - M3 x 10</text>
<text x="128.9" y="193.8">Cylinder Head Cap Screw</text>
<text x="18" y="199.1">3</text>
<text x="27.1" y="199.1">1</text>
<text x="33.1" y="199.1">DIN 912 - M3 x 16</text>
<text x="128.9" y="199.1">Cylinder Head Cap Screw</text>
<text x="18" y="204.3">4</text>
<text x="18" y="209.7">5</text>
<text x="27.1" y="204.3">1</text>
<text x="27.1" y="209.7">2</text>
<text x="33.1" y="204.4">DIN 912 - M3 x 8</text>
<text x="33.1" y="209.7">DIN 985 - M3</text>
<text x="128.9" y="204.5">Cylinder Head Cap Screw</text>
<text x="128.9" y="209.7">Hex Nut</text>
<text x="18" y="215">6</text>
<text x="27.1" y="215">2</text>
<text x="33.1" y="215">DIN 985 - M8</text>
<text x="128.9" y="215">Hex Nut</text>
<text x="18" y="220.3">7</text>
<text x="27.1" y="220.3">1</text>
<text x="33.1" y="220.3">FRERE-01-POM01</text>
<text x="128.9" y="220.4">Pomo freno remolque SMT</text>
<text x="257.4" y="220.3">2822</text>
<text x="18" y="225.6">8</text>
<text x="27.1" y="225.6">1</text>
<text x="33.1" y="225.6">FRERE-01-SOPSOLD01</text>
<text x="128.9" y="225.7">Soporte freno remolque SMT</text>
<text x="257.4" y="225.6">2821</text>
<text x="18" y="230.9">9</text>
<text x="27.1" y="230.9">1</text>
<text x="33.1" y="230.9">FRERE-01-TAPAFRO01</text>
<text x="128.9" y="231">Embellecedor freno de remolque SMT. e=1mm</text>
<text x="257.4" y="230.9">2817</text>
<text x="17" y="236.3">10</text>
<text x="27.1" y="236.3">4</text>
<text x="33.1" y="236.3">ISO 7380 - M5 x 16</text>
<text x="128.9" y="236.3">Hexagon Socket Button Head Screw - Product grade A</text>
<text x="17" y="241.6">11</text>
<text x="27.1" y="241.6">2</text>
<text x="33.1" y="241.6">ISO 7380 - M8 x 16</text>
<text x="128.9" y="241.6">Hexagon Socket Button Head Screw - Product grade A</text>
<text x="17" y="246.9">12</text>
<text x="27.1" y="246.9">4</text>
<text x="33.1" y="246.9">Igus W300 WFM-0810-02</text>
<text x="128.9" y="246.9">Casquillo IGUS</text>
<text x="257.4" y="246.9">2818</text>
<text x="17" y="252.2">13</text>
<text x="17" y="257.5">14</text>
<text x="27.1" y="252.2">1</text>
<text x="27.1" y="257.5">1</text>
<text x="33.1" y="252.3">Muelle ROS tracción Ref: 1178 ht 43 Lc 18 De=14 e=1.5</text>
<text x="33.1" y="257.5">P-BTC-05-APOT02</text>
<text x="128.9" y="252.3">Muelle ROS tracción Ref: 1178 ht 43 Lc 18 De=14 e=1.5</text>
<text x="128.9" y="257.6">Brazo potenciometro pedales 6. Chapa 6 mm</text>
<text x="257.4" y="252.2">2808</text>
<text x="257.4" y="257.5">2551</text>
<text x="17" y="262.8">15</text>
<text x="27.1" y="262.8">1</text>
<text x="33.1" y="262.8">P-BTC-05-EMP01</text>
<text x="128.9" y="262.9">Manivela potenciometro pedales 6. e=2mm</text>
<text x="257.4" y="262.8">2552</text>
<text x="17" y="268.1">16</text>
<text x="27.1" y="268.1">1</text>
<text x="33.1" y="268.2">Pomo Elsa Ganter</text>
<text x="128.9" y="268.3">I.622/55-M10 Rojo RAL 3000 Ref:121066</text>
<text x="257.4" y="268.1">2814</text>
<text x="17" y="273.4">17</text>
<text x="27.1" y="273.4">1</text>
<text x="33.1" y="273.6">Potenciómetro Giratorio. FARNELL</text>
<text x="128.9" y="273.6">Potenciómetro Giratorio, Plástico Conductivo, Serie 357, 5 kohm, Lineal, 1, 1</text>
<text x="257.4" y="273.5">2694</text>
<text x="128.9" y="278.8">W, Panel</text>
</g>
<text font-size="3.1" x="352.4" y="275">SMK_XXXSMT_TRAILERBRAKE-V1-ENS02</text>
<g font-size="2.4">
<text x="271.2" y="259.7">SCALE:</text>
<text x="350.6" y="260.8">DRAWN: Sergio Torremocha</text>
<text x="391.2" y="260.6">27/05/2016</text>
<text x="350.6" y="267">CHECKED: Antonio Garcia</text>
<text x="391.2" y="266.7">27/05/2016</text>
<text x="350.6" y="271.4">DWG NO:</text>
<text x="351.6" y="279.3">REV</text>
<text x="372" y="279.4">SIZE</text>
<text x="391" y="279.6">SHEET</text>
<text x="358.1" y="284.1">02</text>
<text x="377.9" y="283.8">A3</text>
<text x="398.3" y="283.8">1 /4</text>
</g>
</svg>
